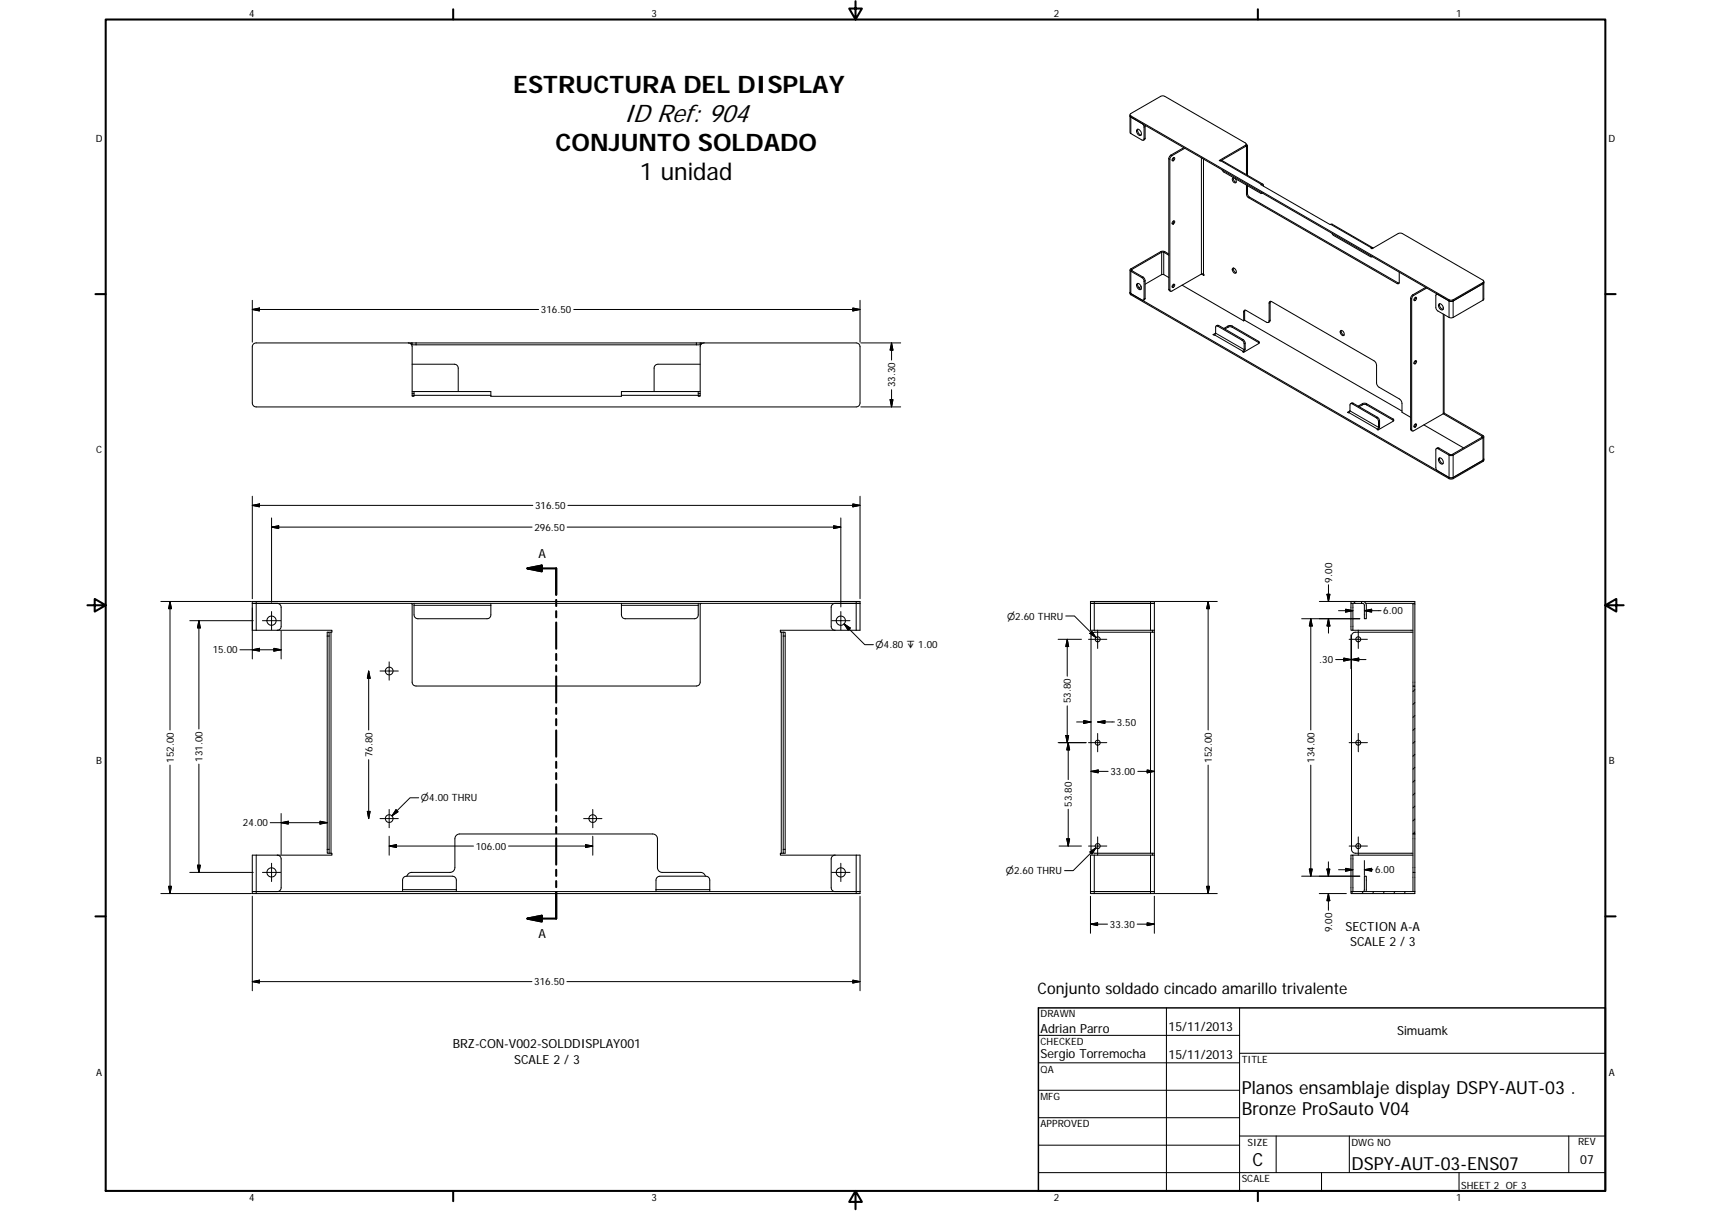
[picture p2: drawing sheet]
<svg xmlns="http://www.w3.org/2000/svg" width="594mm" height="420mm" viewBox="0 0 594 420" stroke-linecap="round" stroke-linejoin="round" font-family="sans-serif">
<g fill="none" stroke="#000" stroke-width=".36">
<path d="M392.4 39.8v.4M392.4 40.2l.2 .4M392.4 40.2v6l4.6 2.5 .2-.3v-4.5l-.2-.6-4.4-2.7M392.6 40.6l110.5 63.8M394.8 44.9a1.22 1.22 0 0 1 1.3 .7 1.22 1.22 0 0 1-.3 1.5 1.56 1.56 0 0 1-1-2.2zM395.1 44.8l-.1 .6a1.52 1.52 0 0 0 1.2 1.4M397.5 43.4l.1 4.7-.6 .5M407.3 54.8l.2-.1a.58 .58 0 0 1 .3 .7 .58 .58 0 0 1-.7 .4l-.1-.6zM407.5 54.7v.4l-.5 .5M411 51.2l-4.5 2.6-.7 1.3v45.3l.6 .6M411.4 51.4l-4.5 2.6-.7 1.3v45.6l.5 .2 10.4-6M423.9 55.8l-.6-.1 9.1-5.3 .3-.6-28.3-16.4h-1.4l-10.6 6.2 .2 .6 110.7 63.9 1.2-.1 10.7-6.3-.3-.5-28.2-16.2h-1.2l-9.2 5.3-.3-.2h.8"/>
<path d="M423.9 55.8l.4-.1 14.2 8.2M424.3 58.9l.6 .8 12.7 7.3h.6M432.7 50.6l.1 10M432.7 50.2l.4 .4v10.2M432.7 50l-.3 .8-8.5 5M407.3 76.7a.47 .47 0 0 1 .7 .3 .47 .47 0 0 1-.5 .6l-.2 .2a.57 .57 0 0 1-.4-.6 .57 .57 0 0 1 .4-.5zM407.5 76.6v.5l-.5 .5M428.3 61.7l-.1 .3a1.33 1.33 0 0 0 1 1.2M428.3 61.7a.96 .96 0 0 0-.4 1.1 .96 .96 0 0 0 .9 .7 .85 .85 0 0 0 .5-.8 .85 .85 0 0 0-.5-.8M432.8 64.2v3.2l.5 1.1 52.1 30 .4-.5v-3.6M433.1 64.4v2.9l.6 1 52 30M438.3 67l-.2 .1"/>
<path d="M438.7 64.6a.51 .51 0 0 0-.2-.7 .51 .51 0 0 0-.7 .2l24 13.8 .7-.1 14.1 8.2M392.4 93.7l.1 8.5 110.8 64 1.2-.1 10.5-6.1 .2-8.5M394.8 98.4a1.3 1.3 0 0 1 1.3 .7 1.3 1.3 0 0 1-.1 1.4 1.44 1.44 0 0 1-1.2-2.1zM395.1 98.3l-.1 .6a1.52 1.52 0 0 0 1.2 1.4M396.2 99.4l-.8 .4M405.8 96.3l-1.7-1-.6-.1-5.9 3.4M405.8 88.5l-1.7-1h-.8l-10.4 6.1 .1 .3 3.9 2.2 .5 .7 .2 6.9-.6 .5M405.8 88.1l-1.6-.9h-1l-10.8 6.3 .2 .6 3.9 2.3 .6 .6 .1 7-.5 .2-4.1-2.3M407.3 98.7l.2-.1a.58 .58 0 0 1 .3 .8 .58 .58 0 0 1-.7 .3l-.1-.6zM407.5 98.6l-.2 .7-.3 .2M410.4 98.9l21.4 12.4M417.1 95.1h.8l.1 .5z"/>
<path d="M428 93.1a1.09 1.09 0 0 1 1.1 .6 1.09 1.09 0 0 1-.1 1.1l-.7-.3a1.01 1.01 0 0 1-.3-1.4zM428.3 93l.1 1 .8 .6M462.5 81l.6 .7 12.9 7.4 .4-.1M476.5 89l-.2 .1M495 99.7l-4.7 2.7-.5 1.1v45.3l.5 .7M495.4 99.9l-4.7 2.7-.6 1.1 .1 45.7 .5 .1 10.4-5.9M515.2 98l-.2 .4-10.5 6h-1.4M515.2 97.6l-.2 6.5-11.1 6.2-.8-.2-3.9-2.2-.5-.6-.1-5 .6-.1 3.9 2.2M141.8 119a1.3 1.3 0 0 1 1.3 1.3v17.2h.7v-1.7M143.1 119h-54.1a1.3 1.3 0 0 0-1.4 1.3v19.5a1.34 1.34 0 0 0 1.4 1.4h208.3a1.34 1.34 0 0 0 1.3-1.4v-19.5a1.3 1.3 0 0 0-1.3-1.3h-54.2M143.1 119.6h100M143.1 119l-.2 .6"/>
<path d="M143.1 119h100M243.1 119.6h.2M243.1 119v.6M244.4 119a1.3 1.3 0 0 0-1.3 1.3v17.2h-.7v-1.7M392.4 101.5l.2 .4M392.6 101.9l110.5 63.8M421.2 116.1l.9-.5-.6 .7zM422.3 113.1l.8-.2 8.8 5.2 .4 .8v2.2l-.5 1.1M424.9 114l1.7-1h1l9.5 5.5 .1 .5-5.4 3.2-.4-.2 .6-.7v-2l-.7-1.3-8.8-4.9-.4 .3v2.2M425.3 114.2l1.3-.8h1l9.6 5.6M431.8 111.3v-3.1a.54 .54 0 0 1 .3-.5 .54 .54 0 0 1 .6 0l7.1 4.1a.55 .55 0 0 0 .6 .1 .55 .55 0 0 0 .3-.6v-6.1a.54 .54 0 0 1 .2-.6 .54 .54 0 0 1 .6 0l35.7 20.7 .8 1.4v6.1l.2 .9 .6 .7 7.3 4.2 .7 1.2v3.2l3 1.8M432.2 111.1l-.4 .2"/>
<path d="M432.2 111.1l54.6 31.5M432.3 107.6l-.1 3.5M441.1 104.5l-.1 6.8-.6 .6M465.5 114.7a1.09 1.09 0 0 1 1 .6 1.09 1.09 0 0 1-.1 1.1 1.22 1.22 0 0 1-.9-1.7zM465.8 114.6l-.1 .2a1.43 1.43 0 0 0 1 1.5M491.3 103.2a.37 .37 0 0 1 .6 .1 .37 .37 0 0 1-.2 .5l-.2 .3a.35 .35 0 0 1-.5 .1 .35 .35 0 0 1 0-.5zM491.5 103.1l-.1 .5-.5 .5M498.9 102l-.2 .1M499.6 105.5a1.3 1.3 0 0 1 1.3 .6 1.3 1.3 0 0 1-.1 1.4 1.45 1.45 0 0 1-1.2-2zM499.9 105.4l.2 1.2 .9 .7M501.4 109.2v34.1l-.3 .3M143.1 135.8h27.3v1.7h45.4v-1.7h27.3"/>
<path d="M143.1 136.5h.7M143.1 126.4h14.7a1.37 1.37 0 0 1 1.3 1.3v8.1M242.4 136.5h.7M243.1 126.4h-14.7a1.41 1.41 0 0 0-1.3 1.3v8.1M491.3 125.2l.2-.1a.58 .58 0 0 1 .3 .8 .58 .58 0 0 1-.8 .3v-.5zM491.5 125.1l-.2 .7-.4 .3M467.9 143.1l.8-.5-.3 .6zM469 140l.8-.1 8.8 5.1 .4 .8v2.3l-.5 1.1M471.6 140.9l1.6-.9h1.1l9.4 5.4 .2 .4-5.4 3.4-.4-.2 .5-.6v-2.2l-.5-1.1-8.8-5.1-.5 .3-.1 2.3M471.9 141.1l1.3-.7h1.1l9.6 5.6M491.3 147.2l.2-.1a.58 .58 0 0 1 .3 .8 .58 .58 0 0 1-.8 .3l-.1-.4zM491.5 147.1l-.1 .5-.5 .4"/>
<path d="M494.4 147.4l13.8 8M499.6 159a1.3 1.3 0 0 1 1.3 .6 1.3 1.3 0 0 1-.1 1.4 1.45 1.45 0 0 1-1.2-2zM499.9 158.9l.2 1.2 .9 .7M501.1 143.6l13.6 8-10.8 6.2-4.5-2.4-.7 .2M501.4 143.3l13.8 8.1-.3 .5-10.7 6.2-.9-.1-4.2-2.4h-.4l-.1 7 .6 .8 3.9 2.3M515.2 159.3l-.3 .4-10.4 6h-1.4M96.3 218.7h19v.7h-1M96.3 209.3a1.37 1.37 0 0 1 1.3 1.4v6.6a1.34 1.34 0 0 1-1.3 1.4M96.3 218.7h-8.7v-10h211v10h-27.7v.7h1M113.6 219.4h.7v76.6h-.7zM142.8 209.3l.3 .4v27a1.3 1.3 0 0 0 1.4 1.3h97.3a1.3 1.3 0 0 0 1.3-1.3v-27l.3-.4M143.8 209.3v4a1.37 1.37 0 0 0 1.3 1.4h24a1.3 1.3 0 0 0 1.3-1.4v-4"/>
<path d="M242.4 209.3v4a1.34 1.34 0 0 1-1.3 1.4h-24a1.3 1.3 0 0 1-1.3-1.4v-4M271.9 219.4h.7v76.6h-.7zM289.9 209.3a1.38 1.38 0 0 0-1.3 1.4v6.6a1.34 1.34 0 0 0 1.3 1.4M298.6 209.3h-211M378.6 208.7h22.2v10h-22.2zM400.1 218.7v.7M400.8 209.3h-22.2M400.8 219.4h-20.7a1.34 1.34 0 0 0-1.3 1.3v74a1.37 1.37 0 0 0 1.3 1.3h20.7M400.8 218.7v78M469.1 208.7h3.7v.6h-3.7zM469.1 209.3v9.4h.6v-9.4M469.7 218.7h20.9"/>
<path d="M472.8 208.7h18.5v.6M473.1 208.7a1.34 1.34 0 0 1 1.3 1.3v4.7h-.7v-4.9l-.4-.4-.5-.1M474.2 209.3h17.1v28.7M490.6 219.4h-20a1.37 1.37 0 0 0-1.3 1.3v74a1.41 1.41 0 0 0 1.3 1.3h20M490.6 209.3v28.7M490.6 238h.7v51.3h-.7zM96.3 296.7a1.34 1.34 0 0 1 1.3 1.3v10a1.34 1.34 0 0 1-1.3 1.3M96.3 296.7h-8.7v12.6h1.4M114.3 296h1v.7h-19M271.9 296h-1v.7h19M289.9 296.7a1.34 1.34 0 0 0-1.3 1.3v10a1.34 1.34 0 0 0 1.3 1.3M289.9 296.7h8.7v13.3h-211v-.7h1.4"/>
<path d="M400.1 296v.7M400.8 296.7h-22.2v12.6h1.3M400.8 296.7v13.3h-22.2v-.7h1.3M469.7 296.7h20.9M490.6 289.3v13.4h.7M491.3 289.3v13.4M89 309.3h209.6M139.8 309.3v-3.9a1.37 1.37 0 0 1 1.3-1.4h16a1.41 1.41 0 0 1 1.3 1.4v3.9M227.8 309.3v-3.9a1.41 1.41 0 0 1 1.3-1.4h16a1.37 1.37 0 0 1 1.3 1.4v3.9M244.9 304a1.72 1.72 0 0 0-1.6-1.3h-13.4a1.68 1.68 0 0 1-1.6-1.7v-10a1.68 1.68 0 0 0-1.7-1.7h-67a1.68 1.68 0 0 0-1.7 1.7v10a1.65 1.65 0 0 1-1.6 1.7h-13.3a1.72 1.72 0 0 0-1.7 1.3M379.9 309.3h20.9M469.1 309.3h22.2v.7h-22.2z"/>
<path d="M469.7 309.3v-12.6h-.6v12.6M474.2 309.3l.2-.4v-4.9h-.7v4.9l-.6 .4M490.6 302.7v6.6M491.3 302.7v6.6M360.5 359.2h69.9M405 349.7v63.5M430.4 349.7v63.5M360.5 368.7h69.9M360.5 378.3h69.9M430.4 365.4h127M360.5 387.8h69.9M360.5 397.3h69.9"/>
<path d="M430.4 394.1h127M443.1 394.1v12.7M468.5 394.1v12.7M544.7 394.1v12.7M360.5 406.8h196.9M458.8 406.8v6.4M506.6 406.8v6.4"/>
<circle cx="94.3" cy="215.3" r="1.6"/>
<circle cx="291.9" cy="215.3" r="1.59"/>
<circle cx="135.1" cy="232.8" r="1.34"/>
<circle cx="381.1" cy="221.8" r=".86"/>
<circle cx="471.6" cy="221.8" r=".86"/>
<circle cx="381.1" cy="257.7" r=".86"/>
<circle cx="471.6" cy="257.7" r=".86"/>
<circle cx="135.1" cy="284" r="1.34"/>
<circle cx="205.8" cy="284" r="1.34"/>
<circle cx="381.1" cy="293.6" r=".87"/>
<circle cx="471.6" cy="293.6" r=".87"/>
<circle cx="94.3" cy="302.7" r="1.6"/>
<circle cx="292" cy="302.7" r="1.6"/>
</g>
<g fill="none" stroke="#000" stroke-width=".35">
<path d="M392.6 40.2v6.1M397.6 43.9l-.4 .2M397.6 48l-.4 .2M405.8 55.1l.4 .2M406.5 53.8l.4 .2M417.1 54.8v40.3M417.9 55.2v39.9M423.9 55.8l14.1 8.2M432.4 50.4v.4M433 50.3l-.3 .1M433.1 50.6l-.3 .2M433.1 67.2l-.3 .2"/>
<path d="M433.8 68.4l-.3 .2M462 77.8l14.2 8.2v.2M392.6 93.3l.4 .2v.4l-.4 .2v8.2M396.9 96.1l-.4 .3M397.6 97.4l-.4 .2M403 87.3l.3 .2v7.8M404.4 87.3l-.3 .2v7.8M485.5 98.2l-.4 .2M514.9 98v6.1M87.6 104.2v14.5M87.6 107.4l2.5-.5v1zM87.6 107.4h99.4"/>
<path d="M142.8 119v.4M144.5 119v.6M199.2 107.4h99.4M241.8 119v.6M243.4 119v.4M296.1 106.9l2.5 .5-2.5 .5zM298.6 104.2v14.5M298.9 119h13.8M309.6 119v5.9M309.6 119l.4 2.5h-1zM397.6 103.5l-.4 .2M405.8 100.4l.4 .2"/>
<path d="M421.7 116.2l9.9 5.7v.2M422.1 115.6l9.9 5.7 .3-.2M423.1 112.9l-.3 .2M426.4 113.1v.4M427.8 113.1v.4M431.6 117.8l-.3 .2M432.2 108l-.4 .2M432.3 119.1l-.3 .2M437 118.4v.4M441 105l-.3 .2M441 111.1l-.3 .2M489.8 103.5l.3 .2"/>
<path d="M490.5 102.3l.3 .2M501.1 106.7v.5M501.1 109v34.6M503.1 104v6.1M504.5 104v6.1M143.1 137.2h27.3M215.8 137.2h27.3M309 138.7h1l-.4 2.5zM309.6 135.2v6M469.8 139.9l-.4 .2M298.9 141.2h13.8M468.4 143.2l9.9 5.9"/>
<path d="M468.7 142.6l9.9 5.7 .4-.2M473 140.1v.4M474.5 140.1v.4M478.3 144.8l-.4 .2M479 146l-.4 .2M483.7 145.4v.4M489.8 148.8l.3 .3M499.6 155.4l-.4 .3M503.5 157.7l-.4 .2v8.2M504.2 157.7l.3 .2v8.2M514.9 151.1l-.3 .2v.4l.3 .2v8.2M87.6 175.3l2.5-.5v1.1z"/>
<path d="M87.6 175.3h97.4M87.6 172.2v35.5M94.3 179.7v29.3M197.2 175.3h101.4M291.9 179.7v30.9M296.1 174.8l2.5 .5-2.5 .6zM298.6 172.2v35.5M94.3 182.9l2.5-.5v1zM94.3 182.9h90.4M196.9 182.9h95M289.4 182.4l2.5 .5-2.5 .5zM55.9 208.7h31.4"/>
<path d="M59 208.7v44.6M59 208.7l.5 2.5h-1zM65.9 215.3h22M69.1 215.3v37.6M69.1 215.3l.5 2.5h-1zM87.6 210.9v17.7M89 208.7v10M91.1 215.3h6.4M94.3 212.2v6.3M97.6 218.9v9.7M114.9 219.4v76.6M143.8 210h26.6"/>
<path d="M215.8 210h26.6M271.3 219.4v76.6M288.8 215.3h6.3M291.9 212.2v6.3M293.1 216.5l7.2 7.2h2.9M293.1 216.5l2.1 1.4-.7 .7zM297.3 208.7v10M370.1 213.7h3l7.4 7.5M378.4 219.8l.7-.7 1.4 2.1zM379.9 208.7v10M381.1 218.6v6.4M399.5 208.7v10"/>
<path d="M399.5 219.4v76.6M401.1 208.7h21.5M419.5 208.7v44.6M419.5 208.7l.5 2.5h-1zM451.9 214.7h20.2M455.1 214.7v38.6M455.1 214.7l.5 2.5h-1zM458.1 208.7h13M460.7 206.2h1.1l-.5 2.5zM461.3 214.7v5M461.3 214.7l.5 2.5h-1.1zM461.3 202.9v5.8"/>
<path d="M464.7 211.9h5M467.2 211.4l2.5 .5-2.5 .5zM469.9 208.7l.7 .6M471.6 218.6v6.4M473.7 211.9l2.5-.5v1zM473.7 211.9h5.8M83.3 225.4h14.3M87.6 225.4l2.5-.5v1zM95.1 224.9l2.5 .5-2.5 .5zM113.6 220.7h.7M128 232.8v20.5M128 232.8l.5 2.5h-1z"/>
<path d="M131.9 232.8h6.4M135.1 229.6v6.4M271.9 220.7h.7M367.4 221.8h8.1M370.6 221.8v12.8M370.6 221.8l.4 2.5h-.9zM377.9 221.8h6.4M463.8 228.8h5.3M466.6 228.3l2.5 .5-2.5 .5zM468.4 221.8h6.4M469.1 220.3v1.4M469.1 221.9v10.1"/>
<path d="M469.3 228.8l2.5-.5v1zM469.3 228.8h5M491.3 239.2l-.7 .7M367.4 257.7h9.7M370.1 255.2h.9l-.4 2.5zM370.6 244.9v12.8M370.9 257.7v12.8M370.9 257.7l.5 2.5h-1zM373.8 250.5h5M376.3 250l2.5 .5-2.5 .5zM377.9 257.7h6.4M381.1 250.5l2.5-.5v1z"/>
<path d="M381.1 250.5h5.8M381.1 254.5v6.3M468.4 257.7h6.4M471.6 254.5v6.3M491.3 257.2l-.7 .7M491.3 252.8l-.7 .6M491.3 248.2l-.7 .7M491.3 243.8l-.7 .6M59 265.5v44.5M69.1 265.1v37.6M128 263.6v20.4M145.4 276.8h-3l-6.3 6.3"/>
<path d="M378.8 267.6l2.5-.5v1zM378.8 267.6h6M395 267.6h5.8M398.3 267.1l2.5 .5-2.5 .5zM419.5 265.5v44.5M455.1 265.5v38.5M491.3 279.7l-.7 .7M491.3 275.2l-.7 .7M491.3 270.7l-.7 .7M491.3 266.2l-.7 .7M491.3 261.7l-.7 .7M89 296.7v13.3"/>
<path d="M93.8 285.4h19.8M94.3 299.5v6.4M97.6 285.4l2.5-.5v1zM97.6 282.3v14.1M111.1 284.9l2.5 .5-2.5 .5zM113.6 294.7h.7M127.5 281.5h1l-.5 2.5zM131.9 284h6.4M135.1 280.8v6.4M135.1 290.1v6.6M135.1 293.5l2.5-.4v.9zM135.1 293.5h29.3"/>
<path d="M137.5 280.9l.7 .7-2.1 1.5zM176.6 293.5h29.2M202.6 284h6.4M203.3 293.1l2.5 .4-2.5 .5zM205.8 280.8v6.4M205.8 290.1v6.6M271.9 294.7h.7M291.9 299.5v6.4M297.3 296.7v13.3M367.7 293.5h7.8M370.4 291h1l-.5 2.5zM370.9 280.8v12.7"/>
<path d="M377.9 293.5h6.4M378.4 295.6l2.1-1.4-1.4 2.1zM379.9 296.7v13.3M380.5 294.2l-7.9 7.9h-3M381.1 290.4v6.3M399.5 296.7v13.3M461.2 299v5M468.4 293.5h6.4M471.6 290.4v6.3M473.7 298.6v5.1M491.3 288.6l-.7 .7M491.3 284.2l-.7 .6"/>
<path d="M55.9 310h31.4M58.5 307.5h1l-.5 2.5zM65.9 302.7h22M68.6 300.2h1l-.5 2.5zM87.6 310.9v32.8M91.1 302.7h6.4M139.8 308.7h18.6M227.8 308.7h18.6M288.8 302.7h6.3M298.6 310.9v32.8M378.6 310.9v12.9M400.8 310.9v12.9"/>
<path d="M401.1 310h21.5M419 307.5h1l-.5 2.5zM451.9 304h20.2M454.6 301.5h1l-.5 2.5zM458.1 310h9.4M460.7 301.5h1l-.5 2.5zM461.2 310v5.8M461.2 310l.5 2.5h-1zM464.7 301.8h5M467.2 301.3l2.5 .5-2.5 .5zM469.6 309.3l-.4 .7M473.3 309.3l-.4 .7"/>
<path d="M473.7 301.8l2.5-.5v1zM473.7 301.8h2.9M477 309.3l-.4 .7M480.6 309.3l-.3 .7M484.3 309.3l-.4 .7M487.9 309.3l-.3 .7M491.3 310h.1M378.6 320.6l2.5-.4v.9zM378.6 320.6h5.9M394.8 320.6h6M398.3 320.2l2.5 .4-2.5 .5zM87.6 340.6l2.5-.5v1z"/>
<path d="M87.6 340.6h97.1M196.8 340.6h101.8M296.1 340.1l2.5 .5-2.5 .5z"/>
</g>
<g fill="none" stroke="#000" stroke-width=".71">
<path d="M36.7 6.8h520.7v406.4h-520.7zM157.3 3.2v3.6M297 .4v6.4l-2.2-3.8h4.5l-2.3 3.8M436.7 3.2v3.6M33.1 102h3.6M557.4 102h3.6M183.1 197.2l5-1v2zM183.1 197.2h10v9.2M30.3 210h6.4l-3.8-2.2v4.4l3.8-2.2M193.1 208.1v2.2M193.1 212v2.2M193.1 216v9.1"/>
<path d="M557.4 210l3.8 2.2v-4.4l-3.8 2.2h6.3M193.1 226.9v2.1M193.1 230.8v2.1M193.1 234.7v9.1M193.1 245.6v2.1M193.1 249.5v2.1M193.1 253.4v9.1M193.1 264.3v2.1M193.1 268.2v2.1M193.1 272.1v9.2M193.1 283v2.2M193.1 287v2.1"/>
<path d="M193.1 290.9v9.1M33.1 317.9h3.6M183.1 318.7l5-1v2zM193.1 301.8v2.1M193.1 305.7v2.1M193.1 309.6v9.1h-10M557.4 317.9h3.6M157.3 413.2v3.6M297 413.2l2.3 3.8h-4.5l2.2-3.8v6.3M436.7 413.2v3.6"/>
</g>
<path d="M360.5 349.7h196.9v63.5h-196.9z" fill="none" stroke="#000" stroke-width=".51"/>
<path d="M183.1 197.2l5-1v2zM183.1 318.7l5-1v2z" fill="#000" stroke="#000" stroke-width=".71"/>
<g fill="#000" stroke="#000" stroke-width=".35">
<path d="M87.6 107.4l2.5-.5v1zM296.1 106.9l2.5 .5-2.5 .5zM309 138.7h1l-.4 2.5zM309.6 119l.4 2.5h-1zM87.6 175.3l2.5-.5v1.1zM296.1 174.8l2.5 .5-2.5 .6zM94.3 182.9l2.5-.5v1zM289.4 182.4l2.5 .5-2.5 .5zM59 208.7l.5 2.5h-1zM69.1 215.3l.5 2.5h-1zM293.1 216.5l2.1 1.4-.7 .7zM378.4 219.8l.7-.7 1.4 2.1z"/>
<path d="M419.5 208.7l.5 2.5h-1zM455.1 214.7l.5 2.5h-1zM460.7 206.2h1.1l-.5 2.5zM461.3 214.7l.5 2.5h-1.1zM467.2 211.4l2.5 .5-2.5 .5zM473.7 211.9l2.5-.5v1zM87.6 225.4l2.5-.5v1zM95.1 224.9l2.5 .5-2.5 .5zM128 232.8l.5 2.5h-1zM370.6 221.8l.4 2.5h-.9zM466.6 228.3l2.5 .5-2.5 .5zM469.3 228.8l2.5-.5v1z"/>
<path d="M370.1 255.2h.9l-.4 2.5zM376.3 250l2.5 .5-2.5 .5zM381.1 250.5l2.5-.5v1zM370.9 257.7l.5 2.5h-1zM378.8 267.6l2.5-.5v1zM398.3 267.1l2.5 .5-2.5 .5zM97.6 285.4l2.5-.5v1zM111.1 284.9l2.5 .5-2.5 .5zM127.5 281.5h1l-.5 2.5zM137.5 280.9l.7 .7-2.1 1.5zM135.1 293.5l2.5-.4v.9zM203.3 293.1l2.5 .4-2.5 .5z"/>
<path d="M370.4 291h1l-.5 2.5zM378.4 295.6l2.1-1.4-1.4 2.1zM58.5 307.5h1l-.5 2.5zM68.6 300.2h1l-.5 2.5zM419 307.5h1l-.5 2.5zM454.6 301.5h1l-.5 2.5zM460.7 301.5h1l-.5 2.5zM461.2 310l.5 2.5h-1zM467.2 301.3l2.5 .5-2.5 .5zM473.7 301.8l2.5-.5v1zM378.6 320.6l2.5-.4v.9zM398.3 320.2l2.5 .4-2.5 .5z"/>
<path d="M87.6 340.6l2.5-.5v1zM296.1 340.1l2.5 .5-2.5 .5z"/>
</g>
<text font-size="8.9" x="216.6" y="42.4">ID Ref: 904</text>
<g font-size="8.4">
<text x="178.2" y="32.3">ESTRUCTURA DEL DISPLAY</text>
<text x="192.8" y="52.4">CONJUNTO SOLDADO</text>
<text x="222.2" y="62.5">1 unidad</text>
</g>
<g font-size="6.3">
<text x="431.1" y="379.5">Planos ensamblaje display DSPY-AUT-03 .</text>
<text x="431.1" y="387">Bronze ProSauto V04</text>
<text x="434.8" y="404.7">C</text>
<text x="469.2" y="406">DSPY-AUT-03-ENS07</text>
</g>
<text font-size="5.5" x="360.2" y="344.8">Conjunto soldado cincado amarillo trivalente</text>
<g font-size="4.4">
<text x="187" y="193.7">A</text>
<text x="467.2" y="323">SECTION A-A</text>
<text x="187" y="325.4">A</text>
<text x="468.8" y="328.2">SCALE 2 / 3</text>
<text x="361.3" y="358.4">Adrian Parro</text>
<text x="405.8" y="357.8">15/11/2013</text>
<text x="485.1" y="359.2">Simuamk</text>
<text x="157.2" y="363.8">BRZ-CON-V002-SOLDDISPLAY001</text>
<text x="178.5" y="369">SCALE 2 / 3</text>
<text x="361.3" y="367.1">Sergio Torremocha</text>
<text x="405.8" y="367.3">15/11/2013</text>
<text x="548.7" y="404">07</text>
</g>
<g font-size="3.5">
<text x="86.6" y="5.8">4</text>
<text x="226.3" y="5.8">3</text>
<text x="365.9" y="5.8">2</text>
<text x="505.6" y="5.8">1</text>
<text x="33.2" y="49.4">D</text>
<text x="558.5" y="49.4">D</text>
<text x="187.8" y="108.6">316.50</text>
<text x="310.8" y="134.4" transform="rotate(-90 310.8 134.4)">33.30</text>
<text x="33.4" y="157.3">C</text>
<text x="558.6" y="157.3">C</text>
<text x="185.8" y="176.6">316.50</text>
<text x="185.5" y="184.2">296.50</text>
<text x="462.5" y="202.1" transform="rotate(-90 462.5 202.1)">9.00</text>
<text x="480.3" y="213.1">6.00</text>
<text x="73.8" y="226.7">15.00</text>
<text x="458.1" y="230.1">.30</text>
<text x="371.8" y="244.1" transform="rotate(-90 371.8 244.1)">53.80</text>
<text x="387.7" y="251.8">3.50</text>
<text x="129.3" y="262.7" transform="rotate(-90 129.3 262.7)">76.80</text>
<text x="33.4" y="265.2">B</text>
<text x="60.3" y="264.6" transform="rotate(-90 60.3 264.6)">152.00</text>
<text x="70.4" y="264.3" transform="rotate(-90 70.4 264.3)">131.00</text>
<text x="385.5" y="268.9">33.00</text>
<text x="420.7" y="264.6" transform="rotate(-90 420.7 264.6)">152.00</text>
<text x="456.4" y="264.6" transform="rotate(-90 456.4 264.6)">134.00</text>
<text x="558.6" y="265.2">B</text>
<text x="372.1" y="280" transform="rotate(-90 372.1 280)">53.80</text>
<text x="84.4" y="286.7">24.00</text>
<text x="165.2" y="294.8">106.00</text>
<text x="477.4" y="303">6.00</text>
<text x="385.4" y="321.9">33.30</text>
<text x="462.5" y="323.4" transform="rotate(-90 462.5 323.4)">9.00</text>
<text x="185.5" y="341.8">316.50</text>
<text x="361.3" y="353">DRAWN</text>
<text x="361.3" y="362.5">CHECKED</text>
<text x="431.1" y="368.7">TITLE</text>
<text x="33.4" y="373.2">A</text>
<text x="361.3" y="372.1">QA</text>
<text x="558.6" y="373.2">A</text>
<text x="361.3" y="381.6">MFG</text>
<text x="361.3" y="391.2">APPROVED</text>
<text x="433.2" y="397.5">SIZE</text>
<text x="469.2" y="397.5">DWG NO</text>
<text x="547.9" y="397.4">REV</text>
<text x="431.1" y="410.2">SCALE</text>
<text x="507.3" y="412.4">SHEET 2 OF 3</text>
<text x="86.6" y="416.7">4</text>
<text x="226.3" y="416.7">3</text>
<text x="365.9" y="416.7">2</text>
<text x="505.6" y="416.7">1</text>
</g>
<g font-size="3.3">
<text x="349.7" y="215">⌀2.60 THRU</text>
<text x="304" y="224.9">⌀4.80 ↧ 1.00</text>
<text x="146.2" y="278">⌀4.00 THRU</text>
<text x="349.2" y="303.3">⌀2.60 THRU</text>
</g>
</svg>
